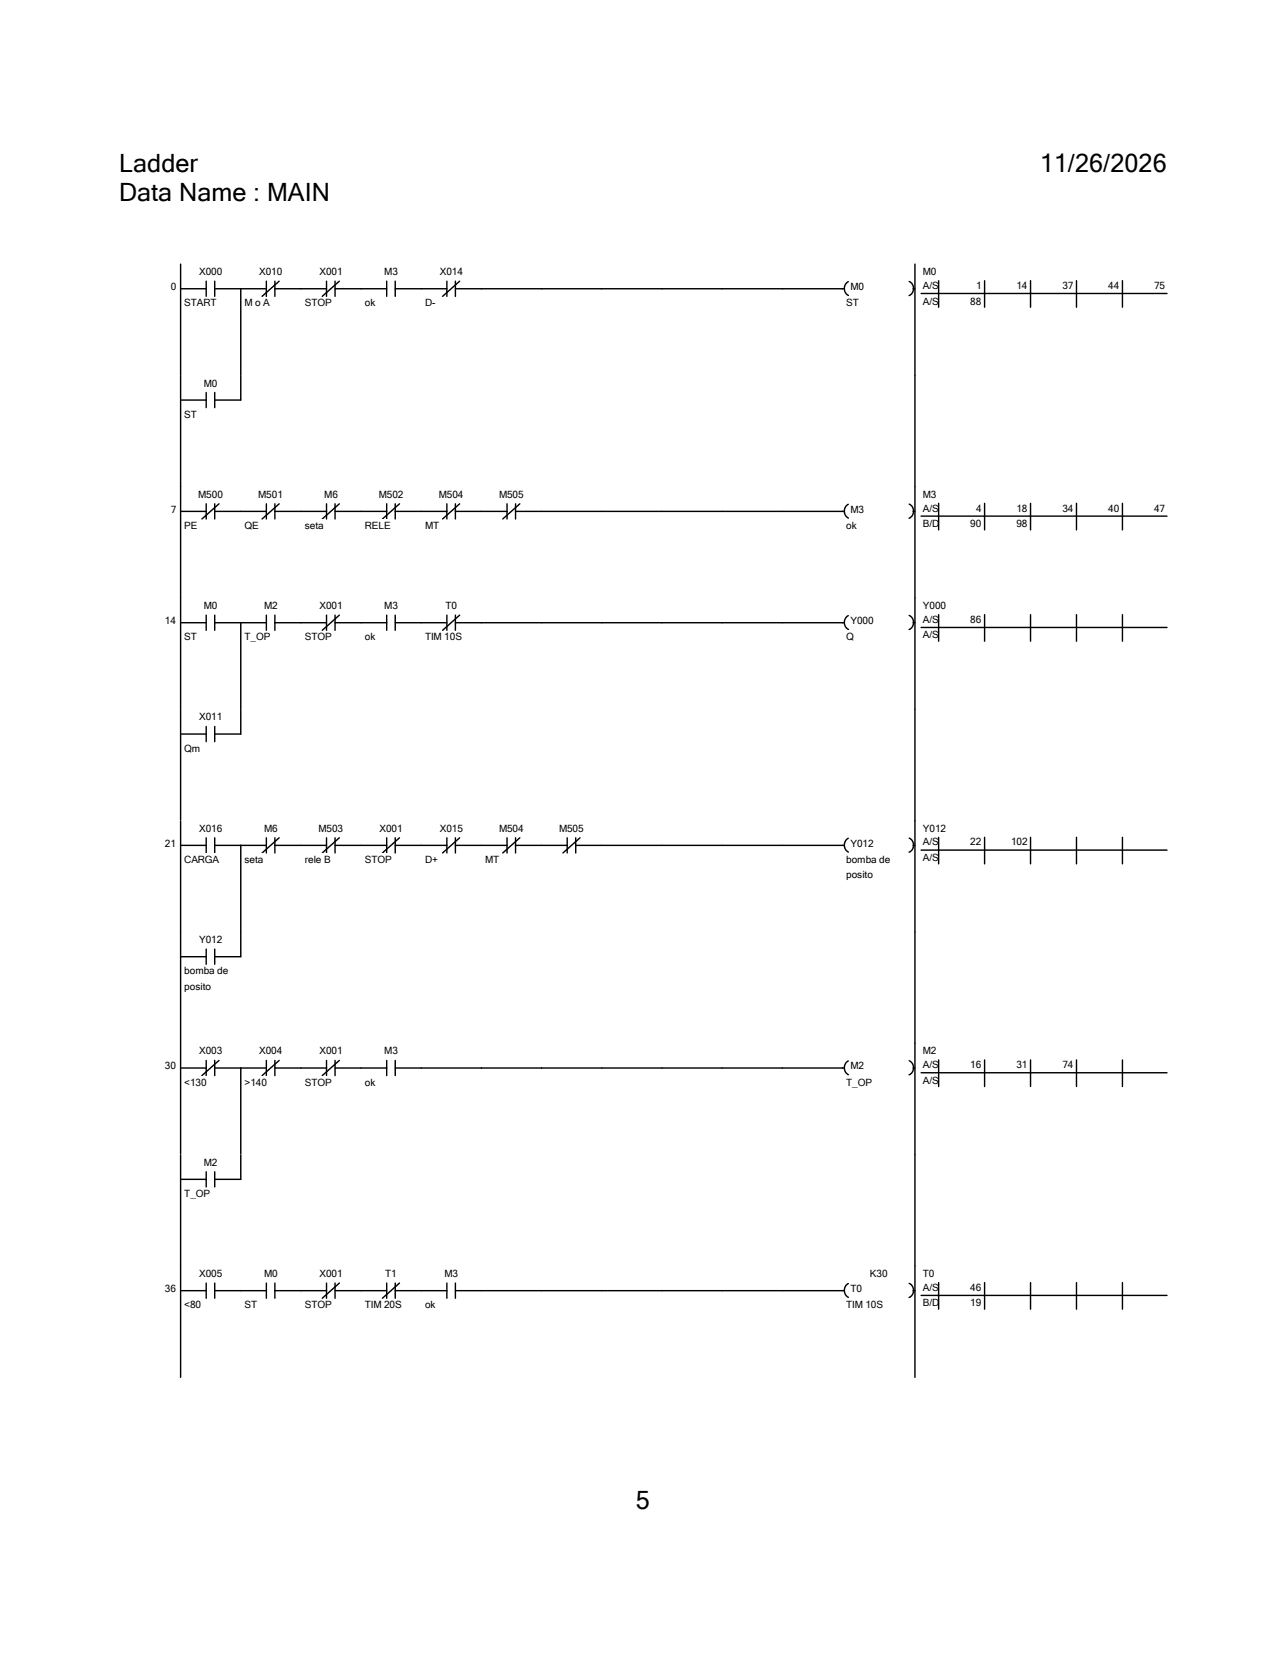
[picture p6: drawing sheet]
<svg xmlns="http://www.w3.org/2000/svg" width="216mm" height="279mm" viewBox="0 0 216 279" stroke-linecap="round" stroke-linejoin="round" font-family="sans-serif">
<path d="M20 44.3h175.9v200.2h-175.9z" fill-rule="evenodd" fill="#fff" stroke="#fff" stroke-width=".24"/>
<g fill="#fff">
<path d="M20 44.4h121.4v18.7h-121.4z" fill-rule="evenodd"/>
<path d="M141.4 44.4h12.2v18.7h-12.2zM28.7 47.2h1.3v1.9h-1.3z" fill-rule="evenodd"/>
</g>
<path d="M33.4 44.7h3.9v1.8h-3.9z" fill="#fff"/>
<path d="M30.3 48.5h4.3M34.6 47.2v2.6M36 48.5h4.4M36 47.2v2.6" fill="none" stroke="#000" stroke-width=".24"/>
<path d="M30.9 49.9h5.5v1.9h-5.5z" fill="#fff"/>
<path d="M30.3 44.3v18.7" fill="none" stroke="#000" stroke-width=".24"/>
<path d="M43.5 44.7h3.9v1.8h-3.9z" fill="#fff"/>
<path d="M40.4 48.5h4.3M44.7 47.2v2.6M46.1 48.5h4.4M46.1 47.2v2.6M46.9 47.2l-2.9 2.6" fill="none" stroke="#000" stroke-width=".24"/>
<path d="M41.1 49.9h4.2v1.9h-4.2z" fill="#fff"/>
<path d="M40.4 48.5v14.5" fill="none" stroke="#000" stroke-width=".24"/>
<path d="M53.6 44.7h3.9v1.8h-3.9z" fill="#fff"/>
<path d="M50.5 48.5h4.3M54.8 47.2v2.6M56.3 48.5h4.3M56.3 47.2v2.6M57 47.2l-2.9 2.6" fill="none" stroke="#000" stroke-width=".24"/>
<g fill="#fff">
<path d="M51.2 49.9h4.5v1.9h-4.5z"/>
<path d="M64.5 44.7h2.3v1.8h-2.3z"/>
</g>
<path d="M60.6 48.5h4.3M64.9 47.2v2.6M66.4 48.5h4.3M66.4 47.2v2.6" fill="none" stroke="#000" stroke-width=".24"/>
<g fill="#fff">
<path d="M61.3 49.9h1.7v1.9h-1.7z"/>
<path d="M73.8 44.7h3.9v1.8h-3.9z"/>
</g>
<path d="M70.7 48.5h4.3M75 47.2v2.6M76.5 48.5h4.3M76.5 47.2v2.6M77.2 47.2l-2.9 2.6" fill="none" stroke="#000" stroke-width=".24"/>
<path d="M71.4 49.9h1.7v1.9h-1.7z" fill="#fff"/>
<path d="M80.8 48.5h61M142.4 47.3a1.33 1.33 0 0 0 0 2.3" fill="none" stroke="#000" stroke-width=".24"/>
<path d="M142.8 47.2h2.3v1.9h-2.3z" fill="#fff"/>
<path d="M152.6 47.3a1.31 1.31 0 0 1 .8 1.2 1.31 1.31 0 0 1-.8 1.1M153.3 48.5h.3" fill="none" stroke="#000" stroke-width=".24"/>
<path d="M142.1 49.9h2.1v1.9h-2.1z" fill="#fff"/>
<path d="M153.6 44.3v18.7" fill="none" stroke="#000" stroke-width=".24"/>
<g fill="#fff">
<path d="M154.6 44.4h41.3v7.6h-41.3z"/>
<path d="M154.9 44.7h2.3v1.8h-2.3z"/>
<path d="M154.9 47h2.7v1.9h-2.7z"/>
<path d="M163.9 47h1.3v1.9h-1.3z"/>
<path d="M170.6 47h2.3v1.9h-2.3z"/>
<path d="M178.4 47h2.2v1.9h-2.2z"/>
<path d="M186.1 47h2.2v1.9h-2.2z"/>
<path d="M193.8 47h2.2v1.9h-2.2z"/>
<path d="M154.9 49.6h2.7v1.9h-2.7z"/>
<path d="M162.9 49.6h2.3v1.9h-2.3z"/>
</g>
<path d="M154.6 49.3h41.3M157.6 47.1v4.5M165.3 47.1v4.5M173 47.1v4.5M180.7 47.1v4.5M188.4 47.1v4.5" fill="none" stroke="#000" stroke-width=".24"/>
<g fill="#fff">
<path d="M20 63.1h121.4v18.6h-121.4z" fill-rule="evenodd"/>
<path d="M141.4 63.1h12.2v18.6h-12.2zM34.2 63.4h2.3v1.8h-2.3z" fill-rule="evenodd"/>
</g>
<path d="M30.3 67.2h4.3M34.6 65.9v2.5M36 67.2h4.4M36 65.9v2.5" fill="none" stroke="#000" stroke-width=".24"/>
<path d="M30.9 68.6h2.2v1.9h-2.2z" fill="#fff"/>
<path d="M30.3 63v18.7M40.4 63v4.2M153.6 63v18.7" fill="none" stroke="#000" stroke-width=".24"/>
<g fill="#fff">
<path d="M20 81.7h121.4v18.8h-121.4z" fill-rule="evenodd"/>
<path d="M141.4 81.7h12.2v18.8h-12.2zM28.7 84.6h1.3v1.8h-1.3z" fill-rule="evenodd"/>
</g>
<path d="M33.3 82h4.1v1.9h-4.1z" fill="#fff"/>
<path d="M30.3 85.9h4.3M34.6 84.6v2.5M36 85.9h4.4M36 84.6v2.5M36.8 84.6l-2.9 2.5" fill="none" stroke="#000" stroke-width=".24"/>
<path d="M30.9 87.3h2.2v1.9h-2.2z" fill="#fff"/>
<path d="M30.3 81.7v18.7" fill="none" stroke="#000" stroke-width=".24"/>
<path d="M43.3 82h4.2v1.9h-4.2z" fill="#fff"/>
<path d="M40.4 85.9h4.3M44.7 84.6v2.5M46.1 85.9h4.4M46.1 84.6v2.5M46.9 84.6l-2.9 2.5" fill="none" stroke="#000" stroke-width=".24"/>
<g fill="#fff">
<path d="M41.1 87.3h2.3v1.9h-2.3z"/>
<path d="M54.4 82h2.3v1.9h-2.3z"/>
</g>
<path d="M50.5 85.9h4.3M54.8 84.6v2.5M56.3 85.9h4.3M56.3 84.6v2.5M57 84.6l-2.9 2.5" fill="none" stroke="#000" stroke-width=".24"/>
<g fill="#fff">
<path d="M51.2 87.3h3.2v1.9h-3.2z"/>
<path d="M63.6 82h4.1v1.9h-4.1z"/>
</g>
<path d="M60.6 85.9h4.3M64.9 84.6v2.5M66.4 85.9h4.3M66.4 84.6v2.5M67.1 84.6l-2.9 2.5" fill="none" stroke="#000" stroke-width=".24"/>
<g fill="#fff">
<path d="M61.3 87.3h4.3v1.9h-4.3z"/>
<path d="M73.7 82h4.1v1.9h-4.1z"/>
</g>
<path d="M70.7 85.9h4.3M75 84.6v2.5M76.5 85.9h4.3M76.5 84.6v2.5M77.2 84.6l-2.9 2.5" fill="none" stroke="#000" stroke-width=".24"/>
<g fill="#fff">
<path d="M71.4 87.3h2.3v1.9h-2.3z"/>
<path d="M83.8 82h4.1v1.9h-4.1z"/>
</g>
<path d="M80.8 85.9h4.3M85.1 84.6v2.5M86.6 85.9h55.2M86.6 84.6v2.5M87.3 84.6l-2.9 2.5M142.4 84.7a1.33 1.33 0 0 0 0 2.3" fill="none" stroke="#000" stroke-width=".24"/>
<path d="M142.8 84.6h2.3v1.8h-2.3z" fill="#fff"/>
<path d="M152.6 84.7a1.31 1.31 0 0 1 .8 1.1 1.31 1.31 0 0 1-.8 1.2M153.3 85.9h.3" fill="none" stroke="#000" stroke-width=".24"/>
<path d="M142.1 87.3h1.7v1.9h-1.7z" fill="#fff"/>
<path d="M153.6 81.7v18.7" fill="none" stroke="#000" stroke-width=".24"/>
<g fill="#fff">
<path d="M154.6 81.7h41.3v7.7h-41.3z"/>
<path d="M154.9 82h2.3v1.9h-2.3z"/>
<path d="M154.9 84.4h2.7v1.8h-2.7z"/>
<path d="M163.9 84.4h1.3v1.8h-1.3z"/>
<path d="M170.6 84.4h2.3v1.8h-2.3z"/>
<path d="M178.4 84.4h2.2v1.8h-2.2z"/>
<path d="M186.1 84.4h2.2v1.8h-2.2z"/>
<path d="M193.8 84.4h2.2v1.8h-2.2z"/>
<path d="M154.9 87h2.8v1.9h-2.8z"/>
<path d="M162.9 87h2.3v1.9h-2.3z"/>
<path d="M170.6 87h2.3v1.9h-2.3z"/>
</g>
<path d="M154.6 86.7h41.3M157.6 84.5v4.5M165.3 84.5v4.5M173 84.5v4.5M180.7 84.5v4.5M188.4 84.5v4.5" fill="none" stroke="#000" stroke-width=".24"/>
<g fill="#fff">
<path d="M20 100.5h121.4v18.6h-121.4z" fill-rule="evenodd"/>
<path d="M141.4 100.5h12.2v18.6h-12.2zM27.7 103.3h2.3v1.9h-2.3z" fill-rule="evenodd"/>
</g>
<path d="M34.2 100.8h2.3v1.8h-2.3z" fill="#fff"/>
<path d="M30.3 104.6h4.3M34.6 103.3v2.5M36 104.6h4.4M36 103.3v2.5" fill="none" stroke="#000" stroke-width=".24"/>
<path d="M30.9 106h2.2v1.9h-2.2z" fill="#fff"/>
<path d="M30.3 100.4v18.7" fill="none" stroke="#000" stroke-width=".24"/>
<path d="M44.3 100.8h2.3v1.8h-2.3z" fill="#fff"/>
<path d="M40.4 104.6h4.3M44.7 103.3v2.5M46.1 104.6h4.4M46.1 103.3v2.5" fill="none" stroke="#000" stroke-width=".24"/>
<path d="M41.1 106h4.3v1.9h-4.3z" fill="#fff"/>
<path d="M40.4 104.6v14.5" fill="none" stroke="#000" stroke-width=".24"/>
<path d="M53.6 100.8h3.9v1.8h-3.9z" fill="#fff"/>
<path d="M50.5 104.6h4.3M54.8 103.3v2.5M56.3 104.6h4.3M56.3 103.3v2.5M57 103.3l-2.9 2.5" fill="none" stroke="#000" stroke-width=".24"/>
<g fill="#fff">
<path d="M51.2 106h4.5v1.9h-4.5z"/>
<path d="M64.5 100.8h2.3v1.8h-2.3z"/>
</g>
<path d="M60.6 104.6h4.3M64.9 103.3v2.5M66.4 104.6h4.3M66.4 103.3v2.5" fill="none" stroke="#000" stroke-width=".24"/>
<g fill="#fff">
<path d="M61.3 106h1.7v1.9h-1.7z"/>
<path d="M74.8 100.8h2v1.8h-2z"/>
</g>
<path d="M70.7 104.6h4.3M75 103.3v2.5M76.5 104.6h4.3M76.5 103.3v2.5M77.2 103.3l-2.9 2.5" fill="none" stroke="#000" stroke-width=".24"/>
<path d="M71.4 106h6.2v1.9h-6.2z" fill="#fff"/>
<path d="M80.8 104.6h61M142.4 103.4a1.33 1.33 0 0 0 0 2.3" fill="none" stroke="#000" stroke-width=".24"/>
<path d="M142.8 103.3h3.9v1.9h-3.9z" fill="#fff"/>
<path d="M152.6 103.3a1.31 1.31 0 0 1 .8 1.2 1.31 1.31 0 0 1-.8 1.2M153.3 104.6h.3" fill="none" stroke="#000" stroke-width=".24"/>
<path d="M142.1 106h1.2v1.9h-1.2z" fill="#fff"/>
<path d="M153.6 100.4v18.7" fill="none" stroke="#000" stroke-width=".24"/>
<g fill="#fff">
<path d="M154.6 100.4h41.3v7.7h-41.3z"/>
<path d="M154.9 100.8h3.9v1.8h-3.9z"/>
<path d="M154.9 103h2.7v1.9h-2.7z"/>
<path d="M162.9 103h2.3v1.9h-2.3z"/>
<path d="M154.9 105.7h2.7v1.8h-2.7z"/>
</g>
<path d="M154.6 105.4h41.3M157.6 103.2v4.5M165.3 103.2v4.5M173 103.2v4.5M180.7 103.2v4.5M188.4 103.2v4.5" fill="none" stroke="#000" stroke-width=".24"/>
<g fill="#fff">
<path d="M20 119.1h121.4v18.7h-121.4z" fill-rule="evenodd"/>
<path d="M141.4 119.1h12.2v18.7h-12.2zM33.4 119.4h3.9v1.9h-3.9z" fill-rule="evenodd"/>
</g>
<path d="M30.3 123.3h4.3M34.6 122v2.5M36 123.3h4.4M36 122v2.5" fill="none" stroke="#000" stroke-width=".24"/>
<path d="M30.9 124.7h2.7v1.8h-2.7z" fill="#fff"/>
<path d="M30.3 119.1v18.7M40.4 119.1v4.2M153.6 119.1v18.7" fill="none" stroke="#000" stroke-width=".24"/>
<g fill="#fff">
<path d="M20 137.8h121.4v18.7h-121.4z" fill-rule="evenodd"/>
<path d="M141.4 137.8h12.2v18.7h-12.2zM27.7 140.7h2.3v1.8h-2.3z" fill-rule="evenodd"/>
</g>
<path d="M33.4 138.1h3.9v1.9h-3.9z" fill="#fff"/>
<path d="M30.3 141.9h4.3M34.6 140.7v2.5M36 141.9h4.4M36 140.7v2.5" fill="none" stroke="#000" stroke-width=".24"/>
<path d="M30.9 143.4h5.9v1.8h-5.9z" fill="#fff"/>
<path d="M30.3 137.8v18.7" fill="none" stroke="#000" stroke-width=".24"/>
<path d="M44.3 138.1h2.3v1.9h-2.3z" fill="#fff"/>
<path d="M40.4 141.9h4.3M44.7 140.7v2.5M46.1 141.9h4.4M46.1 140.7v2.5M46.9 140.7l-2.9 2.5" fill="none" stroke="#000" stroke-width=".24"/>
<path d="M41.1 143.4h3.1v1.8h-3.1z" fill="#fff"/>
<path d="M40.4 141.9v14.6" fill="none" stroke="#000" stroke-width=".24"/>
<path d="M53.5 138.1h4.1v1.9h-4.1z" fill="#fff"/>
<path d="M50.5 141.9h4.3M54.8 140.7v2.5M56.3 141.9h4.3M56.3 140.7v2.5M57 140.7l-2.9 2.5" fill="none" stroke="#000" stroke-width=".24"/>
<g fill="#fff">
<path d="M51.2 143.4h4.3v1.8h-4.3z"/>
<path d="M63.7 138.1h3.9v1.9h-3.9z"/>
</g>
<path d="M60.6 141.9h4.3M64.9 140.7v2.5M66.4 141.9h4.3M66.4 140.7v2.5M67.1 140.7l-2.9 2.5" fill="none" stroke="#000" stroke-width=".24"/>
<g fill="#fff">
<path d="M61.3 143.4h4.4v1.8h-4.4z"/>
<path d="M73.8 138.1h3.9v1.9h-3.9z"/>
</g>
<path d="M70.7 141.9h4.3M75 140.7v2.5M76.5 141.9h4.3M76.5 140.7v2.5M77.2 140.7l-2.9 2.5" fill="none" stroke="#000" stroke-width=".24"/>
<g fill="#fff">
<path d="M71.4 143.4h2.1v1.8h-2.1z"/>
<path d="M83.8 138.1h4.1v1.9h-4.1z"/>
</g>
<path d="M80.8 141.9h4.3M85.1 140.7v2.5M86.6 141.9h4.3M86.6 140.7v2.5M87.3 140.7l-2.9 2.5" fill="none" stroke="#000" stroke-width=".24"/>
<g fill="#fff">
<path d="M81.4 143.4h2.4v1.8h-2.4z"/>
<path d="M93.9 138.1h4.1v1.9h-4.1z"/>
</g>
<path d="M90.9 141.9h4.3M95.2 140.7v2.5M96.7 141.9h45.1M96.7 140.7v2.5M97.4 140.7l-2.9 2.5M142.4 140.8a1.33 1.33 0 0 0 0 2.3" fill="none" stroke="#000" stroke-width=".24"/>
<path d="M142.8 140.7h3.9v1.8h-3.9z" fill="#fff"/>
<path d="M152.6 140.7a1.31 1.31 0 0 1 .8 1.2 1.31 1.31 0 0 1-.8 1.2M153.3 141.9h.3" fill="none" stroke="#000" stroke-width=".24"/>
<g fill="#fff">
<path d="M142.1 143.4h7.4v1.8h-7.4z"/>
<path d="M142.1 145.9h4.5v1.9h-4.5z"/>
</g>
<path d="M153.6 137.8v18.7" fill="none" stroke="#000" stroke-width=".24"/>
<g fill="#fff">
<path d="M154.6 137.8h41.3v7.7h-41.3z"/>
<path d="M154.9 138.1h3.9v1.9h-3.9z"/>
<path d="M154.9 140.4h2.7v1.9h-2.7z"/>
<path d="M162.9 140.4h2.3v1.9h-2.3z"/>
<path d="M169.8 140.4h3.1v1.9h-3.1z"/>
<path d="M154.9 143h2.7v1.9h-2.7z"/>
</g>
<path d="M154.6 142.7h41.3M157.6 140.6v4.4M165.3 140.6v4.4M173 140.6v4.4M180.7 140.6v4.4M188.4 140.6v4.4" fill="none" stroke="#000" stroke-width=".24"/>
<g fill="#fff">
<path d="M20 156.5h121.4v18.7h-121.4z" fill-rule="evenodd"/>
<path d="M141.4 156.5h12.2v18.7h-12.2zM33.4 156.8h3.9v1.9h-3.9z" fill-rule="evenodd"/>
</g>
<path d="M34.6 159.4v2.5M36 159.4v2.5M30.3 160.6h4.3M36 160.6h4.4" fill="none" stroke="#000" stroke-width=".24"/>
<g fill="#fff">
<path d="M30.9 162.1h7.5v1.8h-7.5z"/>
<path d="M30.9 164.6h4.5v1.9h-4.5z"/>
</g>
<path d="M30.3 156.5v18.7M40.4 156.5v4.1M153.6 156.5v18.7" fill="none" stroke="#000" stroke-width=".24"/>
<g fill="#fff">
<path d="M20 175.2h121.4v18.7h-121.4z" fill-rule="evenodd"/>
<path d="M141.4 175.2h12.2v18.7h-12.2zM27.7 178.1h2.3v1.8h-2.3z" fill-rule="evenodd"/>
</g>
<path d="M33.4 175.5h3.9v1.9h-3.9z" fill="#fff"/>
<path d="M30.3 179.3h4.3M34.6 178.1v2.5M36 179.3h4.4M36 178.1v2.5M36.8 178.1l-2.9 2.5" fill="none" stroke="#000" stroke-width=".24"/>
<path d="M30.9 180.8h3.8v1.8h-3.8z" fill="#fff"/>
<path d="M30.3 175.2v18.7" fill="none" stroke="#000" stroke-width=".24"/>
<path d="M43.5 175.5h3.9v1.9h-3.9z" fill="#fff"/>
<path d="M40.4 179.3h4.3M44.7 178.1v2.5M46.1 179.3h4.4M46.1 178.1v2.5M46.9 178.1l-2.9 2.5" fill="none" stroke="#000" stroke-width=".24"/>
<path d="M41.1 180.8h3.7v1.8h-3.7z" fill="#fff"/>
<path d="M40.4 179.3v14.6" fill="none" stroke="#000" stroke-width=".24"/>
<path d="M53.6 175.5h3.9v1.9h-3.9z" fill="#fff"/>
<path d="M50.5 179.3h4.3M54.8 178.1v2.5M56.3 179.3h4.3M56.3 178.1v2.5M57 178.1l-2.9 2.5" fill="none" stroke="#000" stroke-width=".24"/>
<g fill="#fff">
<path d="M51.2 180.8h4.5v1.8h-4.5z"/>
<path d="M64.5 175.5h2.3v1.9h-2.3z"/>
</g>
<path d="M60.6 179.3h4.3M64.9 178.1v2.5M66.4 179.3h4.3M66.4 178.1v2.5" fill="none" stroke="#000" stroke-width=".24"/>
<path d="M61.3 180.8h1.7v1.8h-1.7z" fill="#fff"/>
<path d="M70.7 179.3h71.1M142.4 178.1a1.33 1.33 0 0 0 0 2.3" fill="none" stroke="#000" stroke-width=".24"/>
<path d="M142.8 178.1h2.3v1.8h-2.3z" fill="#fff"/>
<path d="M152.6 178.1a1.31 1.31 0 0 1 .8 1.2 1.31 1.31 0 0 1-.8 1.2M153.3 179.3h.3" fill="none" stroke="#000" stroke-width=".24"/>
<path d="M142.1 180.8h4.3v1.8h-4.3z" fill="#fff"/>
<path d="M153.6 175.2v18.7" fill="none" stroke="#000" stroke-width=".24"/>
<g fill="#fff">
<path d="M154.6 175.2h41.3v7.6h-41.3z"/>
<path d="M154.9 175.5h2.3v1.9h-2.3z"/>
<path d="M154.9 177.8h2.7v1.9h-2.7z"/>
<path d="M162.9 177.8h2.3v1.9h-2.3z"/>
<path d="M170.6 177.8h2.3v1.9h-2.3z"/>
<path d="M178.4 177.8h2.2v1.9h-2.2z"/>
<path d="M154.9 180.4h2.7v1.9h-2.7z"/>
</g>
<path d="M157.6 178v4.4M165.3 178v4.4M173 178v4.4M180.7 178v4.4M188.4 178v4.4M154.6 180.1h41.3" fill="none" stroke="#000" stroke-width=".24"/>
<g fill="#fff">
<path d="M20 193.9h121.4v18.7h-121.4z" fill-rule="evenodd"/>
<path d="M141.4 193.9h12.2v18.7h-12.2zM34.2 194.2h2.3v1.9h-2.3z" fill-rule="evenodd"/>
</g>
<path d="M30.3 198h4.3M34.6 196.7v2.6M36 198h4.4M36 196.7v2.6" fill="none" stroke="#000" stroke-width=".24"/>
<path d="M30.9 199.5h4.4v1.8h-4.4z" fill="#fff"/>
<path d="M30.3 193.9v18.7M40.4 193.9v4.1M153.6 193.9v18.7" fill="none" stroke="#000" stroke-width=".24"/>
<g fill="#fff">
<path d="M20 212.6h121.4v18.7h-121.4z" fill-rule="evenodd"/>
<path d="M141.4 212.6h12.2v18.7h-12.2zM27.7 215.4h2.3v1.9h-2.3z" fill-rule="evenodd"/>
</g>
<path d="M33.4 212.9h3.9v1.9h-3.9z" fill="#fff"/>
<path d="M30.3 216.7h4.3M34.6 215.4v2.6M36 216.7h4.4M36 215.4v2.6" fill="none" stroke="#000" stroke-width=".24"/>
<path d="M30.9 218.1h2.9v1.9h-2.9z" fill="#fff"/>
<path d="M30.3 212.6v18.7" fill="none" stroke="#000" stroke-width=".24"/>
<path d="M44.3 212.9h2.3v1.9h-2.3z" fill="#fff"/>
<path d="M40.4 216.7h4.3M44.7 215.4v2.6M46.1 216.7h4.4M46.1 215.4v2.6" fill="none" stroke="#000" stroke-width=".24"/>
<g fill="#fff">
<path d="M41.1 218.1h2.1v1.9h-2.1z"/>
<path d="M53.6 212.9h3.9v1.9h-3.9z"/>
</g>
<path d="M50.5 216.7h4.3M54.8 215.4v2.6M56.3 216.7h4.3M56.3 215.4v2.6M57 215.4l-2.9 2.6" fill="none" stroke="#000" stroke-width=".24"/>
<g fill="#fff">
<path d="M51.2 218.1h4.5v1.9h-4.5z"/>
<path d="M64.7 212.9h1.9v1.9h-1.9z"/>
</g>
<path d="M60.6 216.7h4.3M64.9 215.4v2.6M66.4 216.7h4.3M66.4 215.4v2.6M67.1 215.4l-2.9 2.6" fill="none" stroke="#000" stroke-width=".24"/>
<g fill="#fff">
<path d="M61.3 218.1h6.1v1.9h-6.1z"/>
<path d="M74.6 212.9h2.3v1.9h-2.3z"/>
</g>
<path d="M70.7 216.7h4.3M75 215.4v2.6M76.5 216.7h4.3M76.5 215.4v2.6" fill="none" stroke="#000" stroke-width=".24"/>
<path d="M71.4 218.1h1.8v1.9h-1.8z" fill="#fff"/>
<path d="M80.8 216.7h61M142.4 215.5a1.33 1.33 0 0 0 0 2.3" fill="none" stroke="#000" stroke-width=".24"/>
<g fill="#fff">
<path d="M146 212.9h3v1.9h-3z"/>
<path d="M142.8 215.4h1.9v1.9h-1.9z"/>
</g>
<path d="M152.6 215.5a1.31 1.31 0 0 1 .8 1.2 1.31 1.31 0 0 1-.8 1.2M153.3 216.7h.3" fill="none" stroke="#000" stroke-width=".24"/>
<path d="M142.1 218.1h6.2v1.9h-6.2z" fill="#fff"/>
<path d="M153.6 212.6v18.7" fill="none" stroke="#000" stroke-width=".24"/>
<g fill="#fff">
<path d="M154.6 212.6h41.3v7.6h-41.3z"/>
<path d="M154.9 212.9h2v1.9h-2z"/>
<path d="M154.9 215.2h2.7v1.9h-2.7z"/>
<path d="M162.9 215.2h2.3v1.9h-2.3z"/>
<path d="M154.9 217.8h2.8v1.9h-2.8z"/>
<path d="M162.9 217.8h2.3v1.9h-2.3z"/>
</g>
<path d="M154.6 217.5h41.3M157.6 215.4v4.4M165.3 215.4v4.4M173 215.4v4.4M180.7 215.4v4.4M188.4 215.4v4.4" fill="none" stroke="#000" stroke-width=".24"/>
<g fill="#fff">
<path d="M20 25h13.2v4.8h-13.2z"/>
<path d="M174.6 25h21.3v4.8h-21.3z"/>
<path d="M20 29.8h35.5v4.8h-35.5z"/>
<path d="M106.8 249.6h2.3v4.7h-2.3z"/>
</g>
<g font-size="4.2">
<text x="20" y="28.9">Ladder</text>
<text x="174.6" y="28.9">11/26/2026</text>
<text x="20" y="33.7">Data Name : MAIN</text>
<text x="106.8" y="253.4">5</text>
</g>
<g font-size="1.7">
<text x="33.4" y="46.2">X000</text>
<text x="43.5" y="46.2">X010</text>
<text x="53.6" y="46.2">X001</text>
<text x="64.5" y="46.2">M3</text>
<text x="73.8" y="46.2">X014</text>
<text x="154.9" y="46.2">M0</text>
<text x="28.7" y="48.7">0</text>
<text x="30.9" y="51.4">START</text>
<text x="41.1" y="51.4">M o A</text>
<text x="51.2" y="51.4">STOP</text>
<text x="61.3" y="51.4">ok</text>
<text x="71.4" y="51.4">D-</text>
<text x="142.1" y="51.4">ST</text>
<text x="142.8" y="48.7">M0</text>
<text x="154.9" y="48.5">A/S</text>
<text x="154.9" y="51.1">A/S</text>
<text x="162.9" y="51.1">88</text>
<text x="163.9" y="48.5">1</text>
<text x="170.6" y="48.5">14</text>
<text x="178.4" y="48.5">37</text>
<text x="186.1" y="48.5">44</text>
<text x="193.8" y="48.5">75</text>
<text x="34.2" y="64.9">M0</text>
<text x="30.9" y="70.1">ST</text>
<text x="33.3" y="83.6">M500</text>
<text x="43.3" y="83.6">M501</text>
<text x="54.4" y="83.6">M6</text>
<text x="63.6" y="83.6">M502</text>
<text x="73.7" y="83.6">M504</text>
<text x="83.8" y="83.6">M505</text>
<text x="154.9" y="83.6">M3</text>
<text x="28.7" y="86.1">7</text>
<text x="30.9" y="88.8">PE</text>
<text x="41.1" y="88.8">QE</text>
<text x="51.2" y="88.8">seta</text>
<text x="61.3" y="88.8">RELE</text>
<text x="71.4" y="88.8">MT</text>
<text x="142.1" y="88.8">ok</text>
<text x="142.8" y="86.1">M3</text>
<text x="154.9" y="85.9">A/S</text>
<text x="154.9" y="88.5">B/D</text>
<text x="162.9" y="88.5">90</text>
<text x="163.9" y="85.9">4</text>
<text x="170.6" y="85.9">18</text>
<text x="170.6" y="88.5">98</text>
<text x="178.4" y="85.9">34</text>
<text x="186.1" y="85.9">40</text>
<text x="193.8" y="85.9">47</text>
<text x="27.7" y="104.8">14</text>
<text x="30.9" y="107.5">ST</text>
<text x="34.2" y="102.3">M0</text>
<text x="41.1" y="107.5">T_OP</text>
<text x="44.3" y="102.3">M2</text>
<text x="51.2" y="107.5">STOP</text>
<text x="53.6" y="102.3">X001</text>
<text x="61.3" y="107.5">ok</text>
<text x="64.5" y="102.3">M3</text>
<text x="71.4" y="107.5">TIM 10S</text>
<text x="74.8" y="102.3">T0</text>
<text x="142.1" y="107.5">Q</text>
<text x="142.8" y="104.8">Y000</text>
<text x="154.9" y="102.3">Y000</text>
<text x="154.9" y="104.6">A/S</text>
<text x="154.9" y="107.2">A/S</text>
<text x="162.9" y="104.6">86</text>
<text x="33.4" y="120.9">X011</text>
<text x="30.9" y="126.2">Qm</text>
<text x="27.7" y="142.2">21</text>
<text x="33.4" y="139.7">X016</text>
<text x="44.3" y="139.7">M6</text>
<text x="53.5" y="139.7">M503</text>
<text x="63.7" y="139.7">X001</text>
<text x="73.8" y="139.7">X015</text>
<text x="83.8" y="139.7">M504</text>
<text x="93.9" y="139.7">M505</text>
<text x="142.8" y="142.2">Y012</text>
<text x="154.9" y="139.7">Y012</text>
<text x="154.9" y="141.9">A/S</text>
<text x="162.9" y="141.9">22</text>
<text x="169.8" y="141.9">102</text>
<text x="30.9" y="144.9">CARGA</text>
<text x="41.1" y="144.9">seta</text>
<text x="51.2" y="144.9">rele B</text>
<text x="61.3" y="144.9">STOP</text>
<text x="71.4" y="144.9">D+</text>
<text x="81.4" y="144.9">MT</text>
<text x="142.1" y="144.9">bomba de</text>
<text x="142.1" y="147.4">posito</text>
<text x="154.9" y="144.6">A/S</text>
<text x="33.4" y="158.3">Y012</text>
<text x="30.9" y="163.6">bomba de</text>
<text x="30.9" y="166.2">posito</text>
<text x="27.7" y="179.6">30</text>
<text x="33.4" y="177">X003</text>
<text x="43.5" y="177">X004</text>
<text x="53.6" y="177">X001</text>
<text x="64.5" y="177">M3</text>
<text x="142.8" y="179.6">M2</text>
<text x="154.9" y="177">M2</text>
<text x="154.9" y="179.3">A/S</text>
<text x="162.9" y="179.3">16</text>
<text x="170.6" y="179.3">31</text>
<text x="178.4" y="179.3">74</text>
<text x="30.9" y="182.3">&lt;130</text>
<text x="41.1" y="182.3">&gt;140</text>
<text x="51.2" y="182.3">STOP</text>
<text x="61.3" y="182.3">ok</text>
<text x="142.1" y="182.3">T_OP</text>
<text x="154.9" y="181.9">A/S</text>
<text x="34.2" y="195.7">M2</text>
<text x="30.9" y="201">T_OP</text>
<text x="33.4" y="214.4">X005</text>
<text x="44.3" y="214.4">M0</text>
<text x="53.6" y="214.4">X001</text>
<text x="64.7" y="214.4">T1</text>
<text x="74.6" y="214.4">M3</text>
<text x="146" y="214.4">K30</text>
<text x="154.9" y="214.4">T0</text>
<text x="27.7" y="217">36</text>
<text x="30.9" y="219.7">&lt;80</text>
<text x="41.1" y="219.7">ST</text>
<text x="51.2" y="219.7">STOP</text>
<text x="61.3" y="219.7">TIM 20S</text>
<text x="71.4" y="219.7">ok</text>
<text x="142.1" y="219.7">TIM 10S</text>
<text x="142.8" y="217">T0</text>
<text x="154.9" y="216.7">A/S</text>
<text x="154.9" y="219.4">B/D</text>
<text x="162.9" y="216.7">46</text>
<text x="162.9" y="219.4">19</text>
</g>
</svg>
